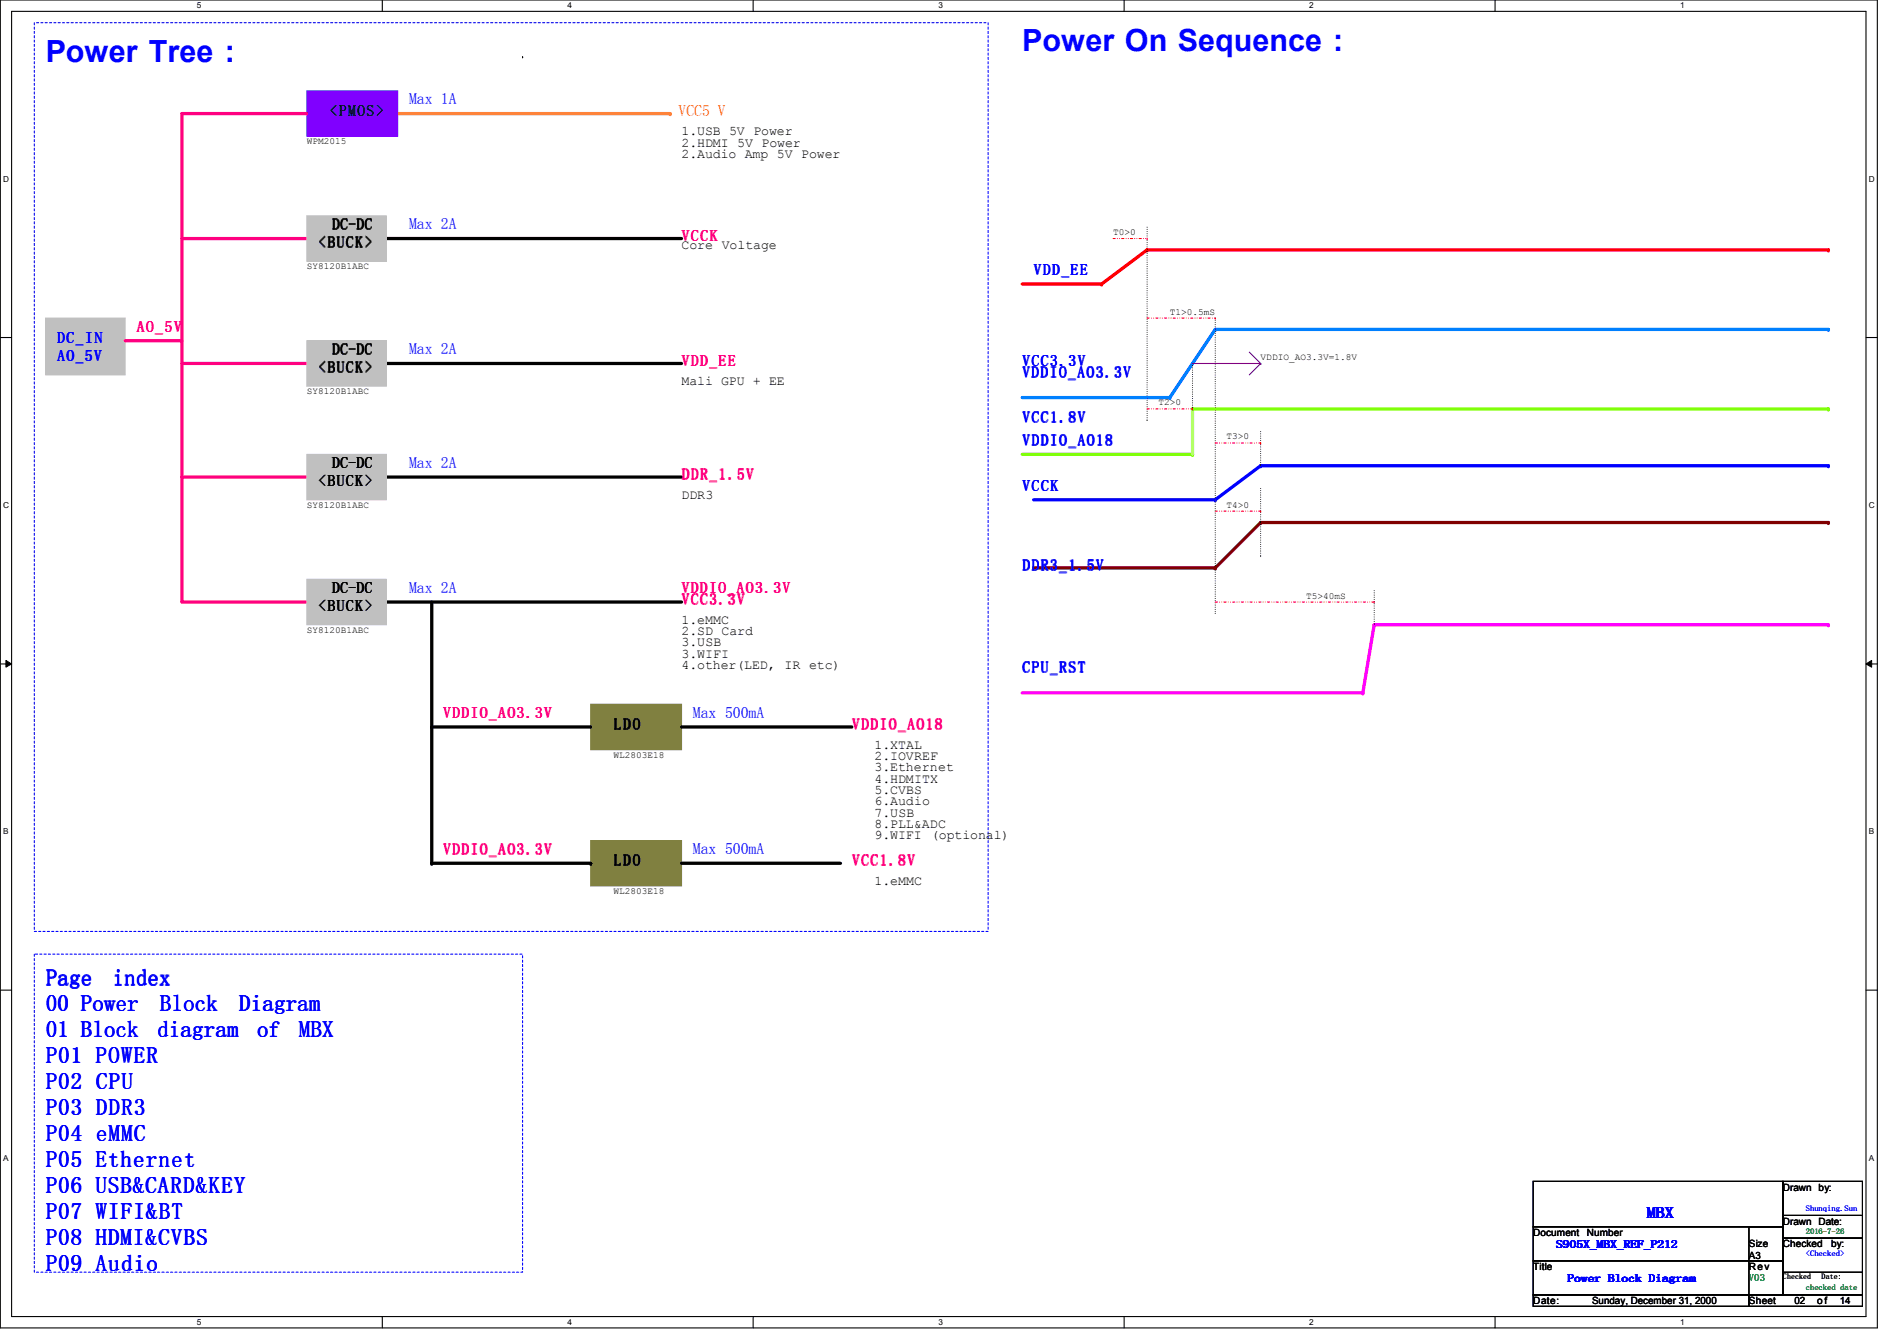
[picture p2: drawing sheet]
<svg xmlns="http://www.w3.org/2000/svg" width="297mm" height="210mm" viewBox="0 0 297 210" stroke-linecap="round" stroke-linejoin="round" font-family="sans-serif">
<path d="M0 0h294v207.9h-294zM1.8 1.8h290.4v204.3h-290.4z" fill="none" stroke="#000" stroke-width=".17"/>
<g fill="#fff">
<path d="M30.8 .2h.7v1.4h-.7z"/>
<path d="M30.8 206.2h.7v1.4h-.7z"/>
</g>
<path d="M59.9 0v1.8M59.9 206.1v1.8" fill="none" stroke="#000" stroke-width=".17"/>
<g fill="#fff">
<path d="M88.9 .2h.6v1.4h-.6z"/>
<path d="M88.9 206.2h.6v1.4h-.6z"/>
</g>
<path d="M117.9 0v1.8M117.9 206.1v1.8" fill="none" stroke="#000" stroke-width=".17"/>
<g fill="#fff">
<path d="M146.9 .2h.7v1.4h-.7z"/>
<path d="M146.9 206.2h.7v1.4h-.7z"/>
</g>
<path d="M176 0v1.8M176 206.1v1.8" fill="none" stroke="#000" stroke-width=".17"/>
<g fill="#fff">
<path d="M205 .2h.7v1.4h-.7z"/>
<path d="M205 206.2h.7v1.4h-.7z"/>
</g>
<path d="M234.1 0v1.8M234.1 206.1v1.8" fill="none" stroke="#000" stroke-width=".17"/>
<g fill="#fff">
<path d="M263.1 .2h.7v1.4h-.7z"/>
<path d="M263.1 206.2h.7v1.4h-.7z"/>
<path d="M.5 27.3h.9v1.4h-.9z"/>
<path d="M292.6 27.3h.9v1.4h-.9z"/>
<path d="M.5 78.4h.9v1.4h-.9z"/>
<path d="M292.6 78.4h.9v1.4h-.9z"/>
</g>
<path d="M0 52.8h1.8M292.2 52.8h1.8" fill="none" stroke="#000" stroke-width=".17"/>
<g fill="#fff">
<path d="M.5 129.5h.8v1.4h-.8z"/>
<path d="M292.6 129.5h.9v1.4h-.9z"/>
</g>
<path d="M0 103.9h1.8M292.2 103.9h1.8" fill="none" stroke="#000" stroke-width=".17"/>
<path d="M.9 103.4l.9 .5-.9 .5zM292.2 103.9l.9-.5v1z" fill="#000"/>
<path d="M.9 103.4l.9 .5-.9 .5zM292.2 103.9l.9-.5v1z" fill="none" stroke="#000" stroke-width=".16"/>
<g fill="#fff">
<path d="M.5 180.5h.8v1.4h-.8z"/>
<path d="M292.6 180.5h.9v1.4h-.9z"/>
</g>
<path d="M81.8 8.9h.1M0 155h1.8M292.2 155h1.8" fill="none" stroke="#000" stroke-width=".17"/>
<path d="M7.2 49.8h12.4v8.9h-12.4z" fill-rule="evenodd" fill="#c0c0c0"/>
<path d="M7.2 49.8h12.4v8.9h-12.4z" fill="none" stroke="#c0c0c0" stroke-width=".17"/>
<path d="M62.3 17.8h42.6" fill="none" stroke="#ff8000" stroke-width=".51"/>
<circle cx="104.9" cy="17.8" r=".25" fill="#ff8000"/>
<path d="M48 14.2h14.3v7.1h-14.3z" fill-rule="evenodd" fill="#8000ff"/>
<path d="M48 14.2h14.3v7.1h-14.3z" fill="none" stroke="#8000ff" stroke-width=".17"/>
<path d="M60.5 56.9h46.2M60.5 74.7h46.2M60.5 94.2h46.2" fill="none" stroke="#000" stroke-width=".51"/>
<path d="M48 17.8h-19.5v76.4h19.5M28.5 56.9h19.5M28.5 74.7h19.5" fill="none" stroke="#ff0080" stroke-width=".51"/>
<path d="M92.5 110.2h14.2v7.1h-14.2z" fill-rule="evenodd" fill="#808040"/>
<path d="M92.5 110.2h14.2v7.1h-14.2z" fill="none" stroke="#808040" stroke-width=".17"/>
<path d="M106.7 113.8h26.7" fill="none" stroke="#000" stroke-width=".51"/>
<path d="M48 90.7h12.5v7.1h-12.5z" fill-rule="evenodd" fill="#c0c0c0"/>
<path d="M48 90.7h12.5v7.1h-12.5z" fill="none" stroke="#c0c0c0" stroke-width=".17"/>
<path d="M48 53.3h12.5v7.2h-12.5z" fill-rule="evenodd" fill="#c0c0c0"/>
<path d="M48 53.3h12.5v7.2h-12.5z" fill="none" stroke="#c0c0c0" stroke-width=".17"/>
<path d="M48 71.1h12.5v7.1h-12.5z" fill-rule="evenodd" fill="#c0c0c0"/>
<path d="M48 71.1h12.5v7.1h-12.5z" fill="none" stroke="#c0c0c0" stroke-width=".17"/>
<path d="M28.5 37.3h19.5M19.6 53.3h8.9" fill="none" stroke="#ff0080" stroke-width=".51"/>
<path d="M60.5 37.3h46.2" fill="none" stroke="#000" stroke-width=".51"/>
<path d="M48 33.8h12.5v7.1h-12.5z" fill-rule="evenodd" fill="#c0c0c0"/>
<path d="M48 33.8h12.5v7.1h-12.5z" fill="none" stroke="#c0c0c0" stroke-width=".17"/>
<path d="M92.5 131.6h14.2v7.1h-14.2z" fill-rule="evenodd" fill="#808040"/>
<path d="M92.5 131.6h14.2v7.1h-14.2z" fill="none" stroke="#808040" stroke-width=".17"/>
<path d="M67.6 94.2v40.9h24.9M67.6 113.8h24.9M106.7 135.1h24.9" fill="none" stroke="#000" stroke-width=".51"/>
<g fill="#000">
<circle cx="67.6" cy="113.8" r=".25"/>
<circle cx="67.6" cy="135.1" r=".25"/>
<circle cx="92.5" cy="135.1" r=".25"/>
</g>
<path d="M5.4 3.6h149.3v142.2h-149.3z" fill="none" stroke="#00f" stroke-width=".17" stroke-dasharray=".3 .3"/>
<path d="M160.1 44.4h12.4" fill="none" stroke="#f00" stroke-width=".51"/>
<circle cx="172.5" cy="44.4" r=".25" fill="#f00"/>
<path d="M179.6 39.1l-7.1 5.3" fill="none" stroke="#f00" stroke-width=".51"/>
<circle cx="179.6" cy="39.1" r=".25" fill="#f00"/>
<path d="M179.6 39.1h106.7" fill="none" stroke="#f00" stroke-width=".51"/>
<circle cx="286.3" cy="39.1" r=".25" fill="#f00"/>
<path d="M160.1 62.2h23.1" fill="none" stroke="#0080ff" stroke-width=".51"/>
<circle cx="183.2" cy="62.2" r=".25" fill="#0080ff"/>
<path d="M190.3 51.6l-7.1 10.6" fill="none" stroke="#0080ff" stroke-width=".51"/>
<circle cx="190.3" cy="51.6" r=".25" fill="#0080ff"/>
<path d="M190.3 51.6h96" fill="none" stroke="#0080ff" stroke-width=".51"/>
<circle cx="286.3" cy="51.6" r=".25" fill="#0080ff"/>
<path d="M160.1 71.1h26.6" fill="none" stroke="#80ff00" stroke-width=".51"/>
<circle cx="186.7" cy="71.1" r=".25" fill="#80ff00"/>
<path d="M186.7 64v7.1" fill="none" stroke="#80ff80" stroke-width=".51"/>
<circle cx="186.7" cy="64" r=".25" fill="#80ff80"/>
<path d="M186.7 64h99.6" fill="none" stroke="#80ff00" stroke-width=".51"/>
<circle cx="286.3" cy="64" r=".25" fill="#80ff00"/>
<path d="M161.8 78.2h28.5" fill="none" stroke="#00f" stroke-width=".51"/>
<circle cx="190.3" cy="78.2" r=".25" fill="#00f"/>
<path d="M197.4 72.9l-7.1 5.3" fill="none" stroke="#00f" stroke-width=".51"/>
<circle cx="197.4" cy="72.9" r=".25" fill="#00f"/>
<path d="M197.4 72.9h88.9" fill="none" stroke="#00f" stroke-width=".51"/>
<circle cx="286.3" cy="72.9" r=".25" fill="#00f"/>
<path d="M161.8 88.9h28.5" fill="none" stroke="#800000" stroke-width=".51"/>
<circle cx="190.3" cy="88.9" r=".25" fill="#800000"/>
<path d="M197.4 81.8l-7.1 7.1" fill="none" stroke="#800000" stroke-width=".51"/>
<circle cx="197.4" cy="81.8" r=".25" fill="#800000"/>
<path d="M197.4 81.8h88.9" fill="none" stroke="#800000" stroke-width=".51"/>
<circle cx="286.3" cy="81.8" r=".25" fill="#800000"/>
<path d="M5.4 149.4h76.4v49.7h-76.4z" fill="none" stroke="#00f" stroke-width=".17" stroke-dasharray=".3 .3"/>
<path d="M160.1 108.5h53.3" fill="none" stroke="#f0f" stroke-width=".51"/>
<circle cx="213.4" cy="108.5" r=".25" fill="#f0f"/>
<path d="M215.2 97.8l-1.8 10.7" fill="none" stroke="#f0f" stroke-width=".51"/>
<circle cx="215.2" cy="97.8" r=".25" fill="#f0f"/>
<path d="M215.2 97.8h71.1" fill="none" stroke="#f0f" stroke-width=".51"/>
<circle cx="286.3" cy="97.8" r=".25" fill="#f0f"/>
<g fill="none" stroke="#000" stroke-width=".17" stroke-dasharray="0 .3">
<path d="M179.6 35.6v30.2M186.7 56.9v7.1M190.3 49.8v46.2M179.6 65.8h.1M186.7 64h.1M197.4 67.6v5.3M197.4 72.9h.1M197.4 76.5v5.3M190.3 96h.1M197.4 81.8h.1M197.4 81.8v5.3M197.4 87.1h.1"/>
<path d="M215.2 92.5v5.3M215.2 97.8h.1"/>
</g>
<path d="M174.3 37.3h5.3M179.6 37.3h.1M179.6 49.8h10.7M190.3 49.8h.1M179.6 64h7.1M186.7 64h.1M190.3 69.3h7.1M197.4 69.3h.1M190.3 80h7.1M190.3 94.2h24.9M197.4 80h.1M215.2 94.2h.1" fill="none" stroke="#f00" stroke-width=".17" stroke-dasharray=".3 .3 0 .3 0 .3"/>
<path d="M186.7 56.9h10.7M195.6 55.1l1.8 1.8M197.4 56.9h.1M197.4 56.9l-1.8 1.8" fill="none" stroke="#800080" stroke-width=".17"/>
<g fill="none" stroke="#000" stroke-width=".17">
<path d="M240.1 197.4h39.1v5.3h-39.1zM240.1 192h39.1v5.4h-39.1zM240.1 184.9h39.1v7.1h-39.1zM273.9 192h5.3v5.4h-5.3zM273.9 197.4h5.3v5.3h-5.3zM279.2 184.9h12.4v8.9h-12.4zM279.2 193.8h12.4v8.9h-12.4zM279.2 190.2h12.4M279.2 199.1h12.4M291.6 190.2h.1M291.6 199.1h.1M240.1 202.7h33.8v1.8h-33.8z"/>
<path d="M273.9 202.7h17.7v1.8h-17.7z"/>
</g>
<g font-size="4.8" fill="#00f">
<text x="7.2" y="9.8">Power Tree :</text>
<text x="160.1" y="8">Power On Sequence :</text>
</g>
<g font-size="3.6" fill="#00f">
<text x="7.2" y="154.2">Page</text>
<text x="17.7" y="154.2">index</text>
<text x="7.2" y="158.2">00 Power</text>
<text x="25.1" y="158.2">Block</text>
<text x="37.5" y="158.2">Diagram</text>
<text x="7.2" y="162.3">01 Block</text>
<text x="7.2" y="166.4">P01 POWER</text>
<text x="24.7" y="162.3">diagram</text>
<text x="40.3" y="162.3">of</text>
<text x="46.9" y="162.3">MBX</text>
<text x="7.2" y="170.4">P02 CPU</text>
<text x="7.2" y="174.5">P03 DDR3</text>
<text x="7.2" y="178.6">P04 eMMC</text>
<text x="7.2" y="182.6">P05 Ethernet</text>
<text x="7.2" y="186.7">P06 USB&amp;CARD&amp;KEY</text>
<text x="7.2" y="190.8">P07 WIFI&amp;BT</text>
<text x="7.2" y="194.8">P08 HDMI&amp;CVBS</text>
<text x="7.2" y="198.9">P09 Audio</text>
</g>
<g font-size="2.5" fill="#00f">
<text x="64" y="16.3">Max 1A</text>
<text x="64" y="35.9">Max 2A</text>
<text x="161.9" y="43">VDD_EE</text>
<text x="9" y="53.7">DC_IN</text>
<text x="9" y="56.5">AO_5V</text>
<text x="64" y="55.5">Max 2A</text>
<text x="160.1" y="59">VDDIO_AO3.3V</text>
<text x="160.1" y="57.2">VCC3.3V</text>
<text x="160.1" y="69.7">VDDIO_AO18</text>
<text x="160.1" y="66.1">VCC1.8V</text>
<text x="64" y="73.2">Max 2A</text>
<text x="160.1" y="76.9">VCCK</text>
<text x="160.1" y="89.2">DDR3_1.5V</text>
<text x="64" y="92.8">Max 2A</text>
<text x="160.1" y="105.2">CPU_RST</text>
<text x="108.5" y="112.4">Max 500mA</text>
<text x="108.5" y="133.7">Max 500mA</text>
<text x="257.8" y="190.7">MBX</text>
</g>
<text font-size="2.5" fill="#000040" x="51.7" y="18.1">&lt;PMOS&gt;</text>
<text font-size="2.5" fill="#ff8000" x="106.3" y="18.1">VCC5 V</text>
<g font-size="2.5">
<text x="52.1" y="35.9">DC-DC</text>
<text x="49.9" y="38.7">&lt;BUCK&gt;</text>
<text x="49.9" y="58.3">&lt;BUCK&gt;</text>
<text x="52.1" y="55.5">DC-DC</text>
<text x="49.9" y="76">&lt;BUCK&gt;</text>
<text x="52.1" y="73.2">DC-DC</text>
<text x="49.9" y="95.6">&lt;BUCK&gt;</text>
<text x="52.1" y="92.8">DC-DC</text>
<text x="96.1" y="114.2">LDO</text>
<text x="96.1" y="135.6">LDO</text>
</g>
<g font-size="2.5" fill="#ff0080">
<text x="106.7" y="37.8">VCCK</text>
<text x="21.5" y="51.9">AO_5V</text>
<text x="106.8" y="57.2">VDD_EE</text>
<text x="106.8" y="75">DDR_1.5V</text>
<text x="106.8" y="92.8">VDDIO_AO3.3V</text>
<text x="106.8" y="94.6">VCC3.3V</text>
<text x="69.5" y="112.4">VDDIO_AO3.3V</text>
<text x="133.5" y="114.1">VDDIO_AO18</text>
<text x="69.5" y="133.7">VDDIO_AO3.3V</text>
<text x="133.5" y="135.5">VCC1.8V</text>
</g>
<g font-size="2.1">
<text x="106.7" y="21.2">1.USB 5V Power</text>
<text x="106.7" y="22.9">2.HDMI 5V Power</text>
<text x="106.7" y="24.7">2.Audio Amp 5V Power</text>
<text x="106.7" y="38.9">Core Voltage</text>
<text x="106.7" y="60.3">Mali GPU + EE</text>
<text x="106.7" y="78.1">DDR3</text>
<text x="106.7" y="97.6">1.eMMC</text>
<text x="106.7" y="99.4">2.SD Card</text>
<text x="106.7" y="101.2">3.USB</text>
<text x="106.7" y="104.7">4.other(LED, IR etc)</text>
<text x="106.7" y="103">3.WIFI</text>
<text x="136.9" y="117.2">1.XTAL</text>
<text x="136.9" y="119">2.IOVREF</text>
<text x="136.9" y="120.7">3.Ethernet</text>
<text x="136.9" y="122.5">4.HDMITX</text>
<text x="136.9" y="124.3">5.CVBS</text>
<text x="136.9" y="127.8">7.USB</text>
<text x="136.9" y="131.4">9.WIFI</text>
<text x="136.9" y="129.6">8.PLL&amp;ADC</text>
<text x="136.9" y="126.1">6.Audio</text>
<text x="145.8" y="131.4">(optional)</text>
<text x="136.9" y="138.5">1.eMMC</text>
</g>
<g font-size="1.7" fill="#00f">
<text x="243.7" y="195.3">S905X_MBX_REF_P212</text>
<text x="245.5" y="200.6">Power Block Diagram</text>
</g>
<g font-size="1.6">
<text x="279.2" y="186.4">Drawn by:</text>
<text x="279.2" y="191.7">Drawn Date:</text>
<text x="240.1" y="193.5">Document</text>
<text x="248.5" y="193.5">Number</text>
<text x="273.9" y="195.2">Size</text>
<text x="273.9" y="197">A3</text>
<text x="279.2" y="195.2">Checked</text>
<text x="286.7" y="195.2">by:</text>
<text x="240.1" y="198.8">Title</text>
<text x="273.9" y="198.8">Rev</text>
<text x="240.1" y="204.1">Date:</text>
<text x="249.3" y="204.1">Sunday, December 31, 2000</text>
<text x="273.9" y="204.1">Sheet</text>
<text x="281" y="204.1">02</text>
<text x="284.5" y="204.1">o f</text>
<text x="288.1" y="204.1">14</text>
</g>
<text font-size="1.6" fill="#008000" x="273.9" y="200.5">V03</text>
<g font-size="1.5">
<text x="48" y="22.6">WPM2015</text>
<text x="174.3" y="36.8">T0&gt;0</text>
<text x="48" y="42.1">SY8120B1ABC</text>
<text x="183.2" y="49.2">T1&gt;0.5mS</text>
<text x="197.4" y="56.3">VDDIO_AO3.3V=1.8V</text>
<text x="48" y="61.7">SY8120B1ABC</text>
<text x="181.4" y="63.5">T2&gt;0</text>
<text x="192.1" y="68.8">T3&gt;0</text>
<text x="48" y="79.5">SY8120B1ABC</text>
<text x="192.1" y="79.5">T4&gt;0</text>
<text x="204.5" y="93.7">T5&gt;40mS</text>
<text x="48" y="99">SY8120B1ABC</text>
<text x="96.1" y="118.6">WL2803E18</text>
<text x="96.1" y="139.9">WL2803E18</text>
</g>
<g font-size="1.3">
<text x="30.8" y="1.3">5</text>
<text x="88.9" y="1.3">4</text>
<text x="146.9" y="1.3">3</text>
<text x="205" y="1.3">2</text>
<text x="263.1" y="1.3">1</text>
<text x=".5" y="28.4">D</text>
<text x="292.6" y="28.4">D</text>
<text x=".5" y="79.5">C</text>
<text x="292.6" y="79.5">C</text>
<text x=".5" y="130.6">B</text>
<text x="292.6" y="130.6">B</text>
<text x=".5" y="181.7">A</text>
<text x="292.6" y="181.7">A</text>
<text x="30.8" y="207.4">5</text>
<text x="88.9" y="207.4">4</text>
<text x="146.9" y="207.4">3</text>
<text x="205" y="207.4">2</text>
<text x="263.1" y="207.4">1</text>
</g>
<g font-size="1.2" fill="#00f">
<text x="282.7" y="189.5">Shunqing.Sun</text>
<text x="282.7" y="196.6">&lt;Checked&gt;</text>
</g>
<g font-size="1.2" fill="#008000">
<text x="282.7" y="193.1">2016-7-26</text>
<text x="282.7" y="202">checked date</text>
</g>
<g font-size="1.2">
<text x="279.2" y="200.2">Checked</text>
<text x="285.2" y="200.2">Date:</text>
</g>
</svg>
